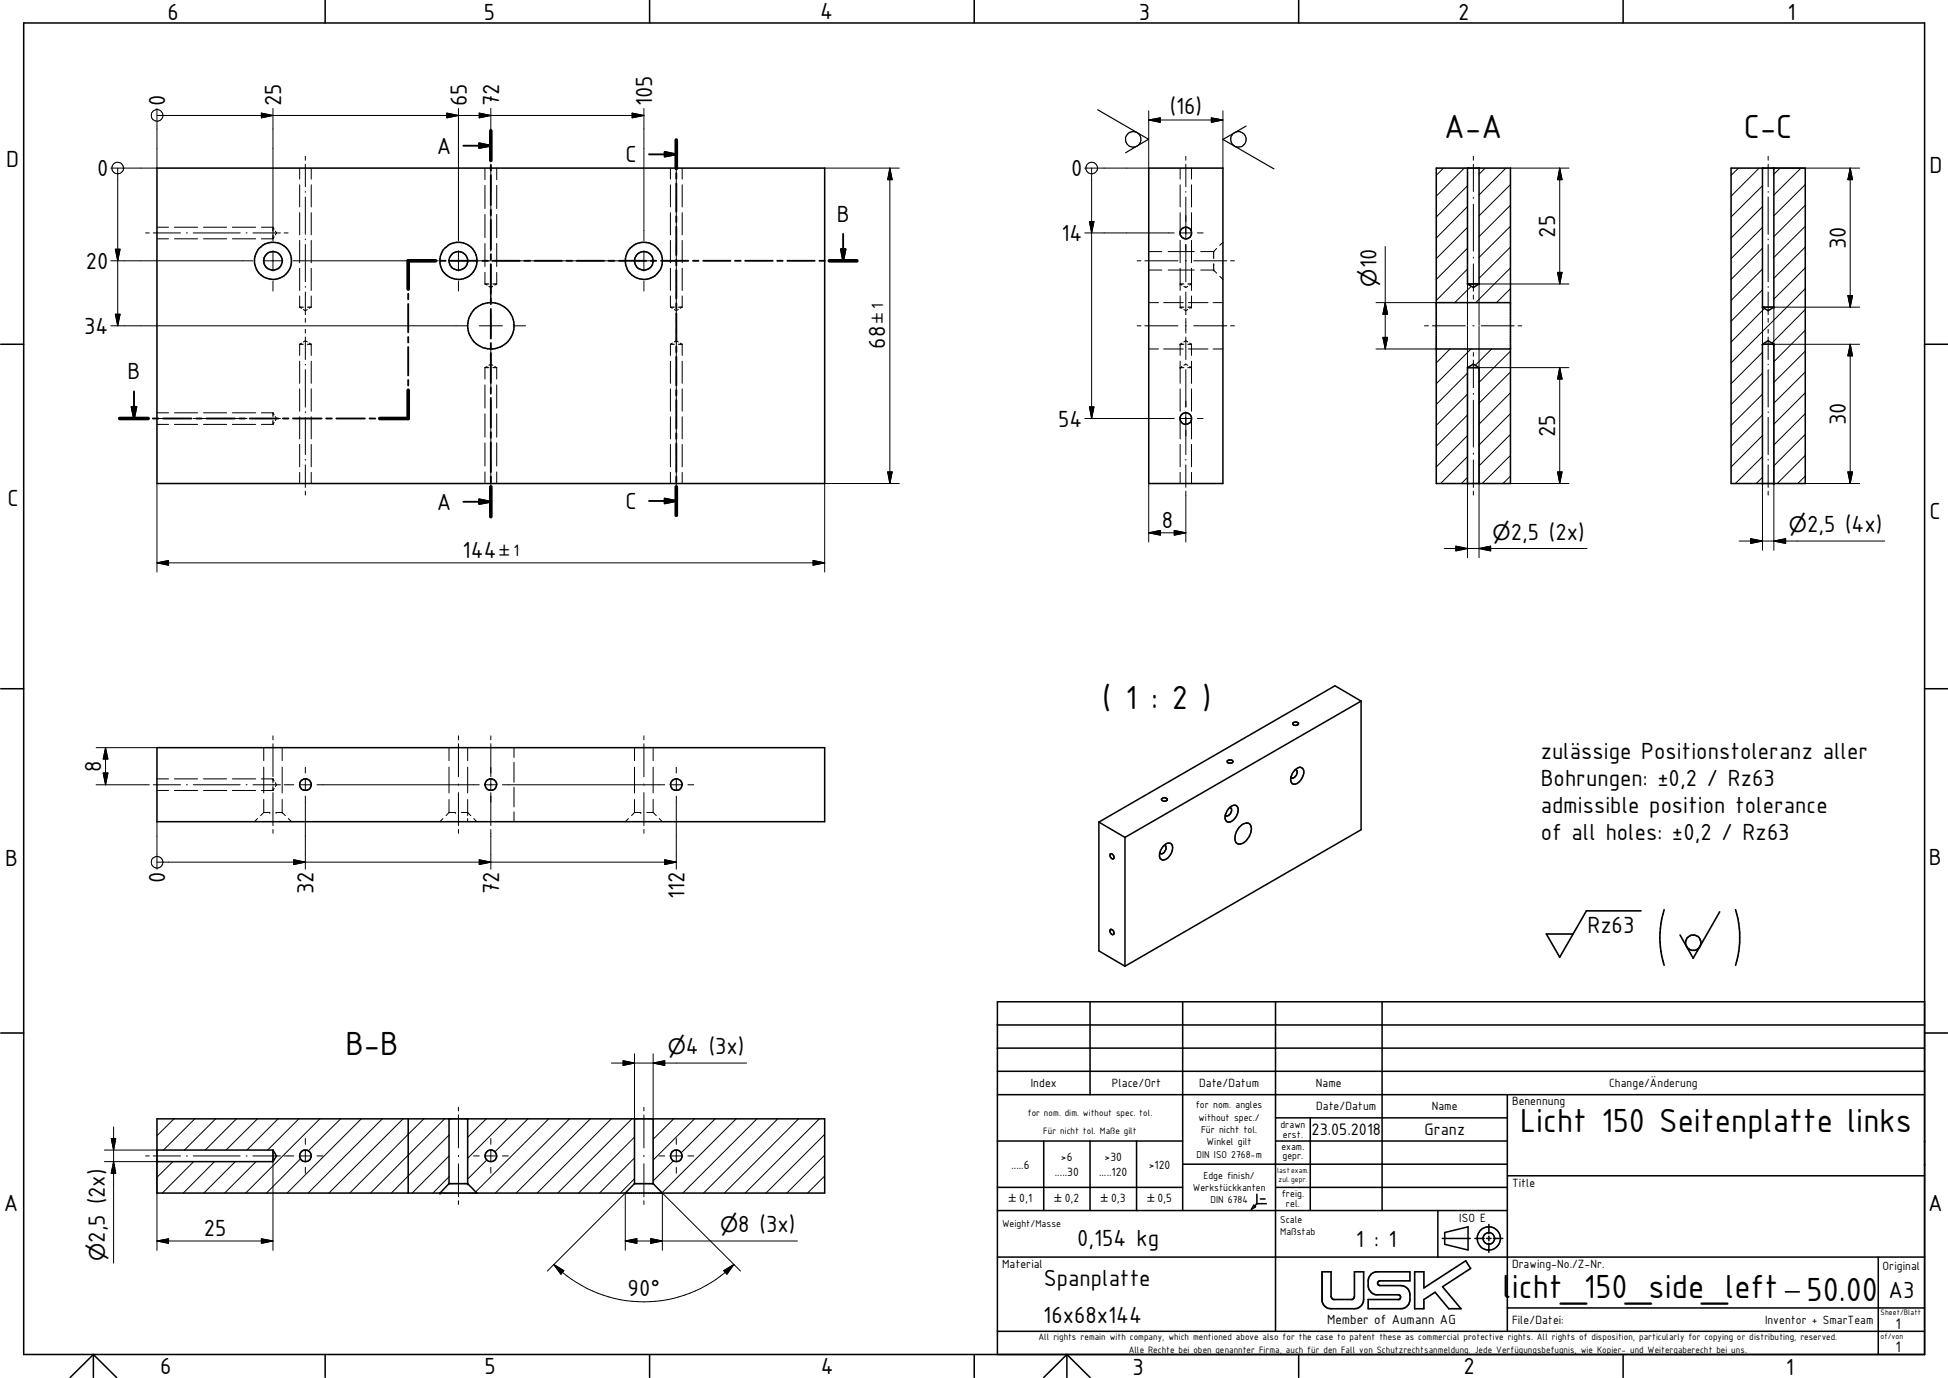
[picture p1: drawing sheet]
<svg xmlns="http://www.w3.org/2000/svg" width="420mm" height="297mm" viewBox="0 0 420 297" stroke-linecap="round" stroke-linejoin="round" font-family="sans-serif">
<g fill="none" stroke="#000" stroke-width=".22">
<path d="M25.4 36.2v34M33.9 23.4v12.8h-10M33.9 24.9h105M56.4 24.4l2.5 .5-2.5 .5zM58.9 23.4v28.5M64.6 36.2v2.4M64.6 39.8v4.8M65.9 33.7v.8M65.9 35.4v4.9M67.1 36.2v2.4M67.1 39.8v4.8M96.4 24.4l2.5 .5-2.5 .5z"/>
<path d="M98.9 23.4v28.5M103.4 24.4l2.5 .5-2.5 .5zM104.6 36.2v2.5M104.6 40v5M105.9 23.4v11.1M105.9 35.4v5.9M107.1 36.2v2.5M107.1 40v5M136.3 24.4l2.6 .5-2.6 .5zM138.9 23.4v28.5M144.6 36.2v2.4M144.6 39.8v4.8"/>
<path d="M145.9 33.7v.8M145.9 35.4v4.9M147.1 36.2v2.4M147.1 39.8v4.8M177.9 36.2h16.1M191.9 36.2l.5 2.5h-.9zM191.9 36.2v68M235.4 36.2v54M247.8 25.9l2.5-.5v1zM247.8 23.9v12.3h-13.8M247.8 25.9h16M254.5 36.2v2.4"/>
<path d="M254.5 39.8v4.8M255.8 33.7v.8M255.8 35.4v4.9M257 36.2v2.4M257 39.8v4.8M261.3 25.4l2.5 .5-2.5 .5zM263.8 23.9v12.3M311.4 36.2l-1.6 1.6M315.8 36.2l-6 6.1M317.8 33.7v.8M317.8 35.4v5.9M320.3 36.2l-1.3 1.3"/>
<path d="M324.8 36.2l-5.8 5.8M325.8 39.8l-6.8 6.7M325.8 36.2h12.6M336.4 36.2l.5 2.5h-1zM336.4 36.2v25M375 36.2l-1.6 1.6M379.4 36.2l-6 6.1M381.4 33.7v.8M381.4 35.4v4.9M382.6 36.2h18.5M384 36.2l-1.4 1.3M388.4 36.2l-5.8 5.8"/>
<path d="M389.4 39.8l-6.8 6.7M399.1 36.2l.5 2.5h-1zM399.1 36.2v30M23.9 56.2h30.7M24.9 53.7h1l-.5 2.5zM31.4 50.2h.8M33.1 50.2h5.8M33.9 49h2.5M33.9 51.5h2.5M37.6 49h5M37.6 51.5h5M40.2 50.2h.2"/>
<path d="M41.7 50.2h10.1M43.9 49h5M43.9 51.5h5M50.1 49h5M50.1 51.5h5M53.1 50.2h.2M54.6 50.2h5.9M56.4 49h2.5l.2 .4M56.7 56.2h4.3M58.9 54.1v4.3M59.1 51.1l-.2 .4h-2.5M59.4 49.8l.2 .4-.2 .4"/>
<path d="M61.3 50.2h.8M63.2 56.2h2.6M64.6 45.8v4.8M64.6 51.8v4.8M64.6 57.8v4.8M65.9 41.3v.1M65.9 42.5v8M65.9 51.5v.2M65.9 52.7v8M66 56.2h28.5M67.1 45.8v4.8M67.1 51.8v4.8"/>
<path d="M67.1 57.8v4.8M96.7 56.2h4.3M98.9 54.1v4.3M103.2 56.2h2.6M104.6 46.2v5M104.6 52.5v4.9M104.6 58.7v2.5M105.9 42.5v.3M105.9 44v10.1M105.9 55.4v.2M105.9 56.9v8.3M106 56.2h28.5"/>
<path d="M107.1 46.2v5M107.1 52.5v4.9M107.1 58.7v2.5M136.7 56.2h4.3M138.9 54.1v4.3M143.2 56.2h2.2M144.6 45.8v4.8M144.6 51.8v4.8M144.6 57.8v4.8M145.9 41.3v.1M145.9 42.5v8M145.9 51.5v.2"/>
<path d="M145.9 52.7v8M147.1 45.8v4.8M147.1 51.8v4.8M147.1 57.8v4.8M234 50.2h19.3M235 47.8h1l-.6 2.4zM245.3 56.2h.8M246.9 56.2h7.2M247.8 58.2h2.8M247.8 54.2h2.8M252 58.2h5.6M252 54.2h5.6"/>
<path d="M254.5 45.8v4.8M254.5 51.8v4.8M254.5 57.8v4.8M254.5 50.2h2.5M255.6 56.2h.3M255.8 41.3v.1M255.8 42.5v9.2M255.8 52.7v8M257 45.8v4.8M257 51.8v4.8M257 57.8v4.8M257.5 56.2h7.1"/>
<path d="M258.3 50.2h1.2M259 58.2h2.8M259 54.2h2.8M261.8 58.2h.1M261.8 56.9h.1M261.8 55.5h.1M261.8 54.2v1.3M261.8 56.9v1.3M261.8 58.2l.6 .7M262.4 53.6l-.6 .6M263.1 59.6l.7 .6M263.8 52.2l-.7 .7"/>
<path d="M265.4 56.2h.9M298.8 53.1v22.1M316.5 58l-6.7 6.8M316.5 53.5l-6.7 6.7M316.5 49l-6.7 6.8M316.5 44.5l-6.7 6.8M316.5 40l-6.7 6.8M317.8 42.5v.3M317.8 44v10.1M317.8 55.4v.2M317.8 56.9v5.9M325.8 57.7l-7.5 7.5"/>
<path d="M325.8 53.3l-6.8 6.7M325.8 48.8l-6.8 6.7M325.8 44.2l-6.8 6.8M335.9 58.7h1l-.5 2.5zM380.1 58l-6.7 6.8M380.1 53.5l-6.7 6.7M380.1 49l-6.7 6.8M380.1 44.5l-6.7 6.8M380.1 40l-6.7 6.8M381.4 41.3v.1M381.4 42.5v8M381.4 51.5v.2"/>
<path d="M381.4 52.7v8M389.4 57.7l-6.8 6.8M389.4 53.3l-6.8 6.7M389.4 48.8l-6.8 6.7M389.4 44.2l-6.8 6.8M23.9 70.2h77M24.9 67.7h1l-.5 2.5zM58.9 60.6v2.1M64.6 74.2h.8M64.6 63.8v2.4M64.6 74.2v2.4M64.6 77.9v4.7"/>
<path d="M64.6 66.2h.8M64.6 66.2l.5 .3M65.1 74l-.5 .2M65.4 73.7l.5-.3 .4 .3M65.4 66.7l.5 .3 .4-.3M65.9 61.8v.1M65.9 62.9v4.9M65.9 68.6v.9M65.9 71v.8M65.9 72.6v4.9M65.9 78.5v.2M65.9 79.7v8.1"/>
<path d="M66.3 74.2h.8M66.3 66.2h.8M66.7 74l.4 .2M67.1 63.8v2.4M67.1 74.2v2.4M67.1 77.9v4.7M67.1 66.2l-.4 .3M98.9 60.6v2.1M103.4 70.2h5M104.6 79.2h.8M104.6 79.2v2.5M104.6 61.2h.8"/>
<path d="M104.6 61.2l.5 .3M105.1 79l-.5 .2M105.4 78.7l.5-.2 .4 .2M105.4 61.7l.5 .3 .4-.3M105.9 67.7v5M105.9 75.2v8.4M106.3 79.2h.8M106.3 61.2h.8M106.7 79l.4 .2M107.1 79.2v2.5M107.1 61.2l-.4 .3M110.9 70.2h2.5"/>
<path d="M138.9 60.6v2.1M144.6 74.2h.8M144.6 63.8v2.4M144.6 74.2v2.4M144.6 77.9v4.7M144.6 66.2h.8M144.6 66.2l.4 .3M145 74l-.4 .2M145.4 73.7l.5-.3 .4 .3M145.4 66.7l.5 .3 .4-.3M145.9 61.8v.1M145.9 62.9v4.9"/>
<path d="M145.9 68.6v.9M145.9 71v.8M145.9 72.6v4.9M145.9 78.5v.2M145.9 79.7v8.1M146.3 74.2h.8M146.3 66.2h.8M146.7 74l.4 .2M147.1 63.8v2.4M147.1 74.2v2.4M147.1 77.9v4.7M147.1 66.2l-.4 .3"/>
<path d="M245.3 70.2h.8M246.9 70.2h7.2M247.8 75.2h2.1M247.8 65.2h2.1M251 75.2h4.2M251 65.2h4.2M254.5 79.2h.1M254.5 61.2h.1M254.5 74.2h.1M254.5 66.2h.1M254.5 79.2h.8M254.5 61.2h.8"/>
<path d="M254.5 74.2h.8M254.5 66.2h.8M254.5 61.2l.4 .3M254.5 63.8v2.4M254.5 74.2v2.4M254.5 77.9v4.7M254.5 66.2l.4 .3M254.9 79l-.4 .2M254.9 74l-.4 .2M255.3 61.7l.5 .3M255.3 73.7l.5-.3 .4 .3M255.3 66.7l.5 .3 .4-.3"/>
<path d="M255.6 70.2h.3M255.8 78.5l.4 .2M255.8 78.5l-.5 .2M255.8 61.8v.1M255.8 62.9v4.9M255.8 68.6v1.5M255.8 70.3v1.5M255.8 72.6v4.9M255.8 78.5v.2M255.8 79.7v8.1M256.2 79.2h.8M256.2 61.2h.8"/>
<path d="M256.2 74.2h.8M256.2 66.2h.8M256.2 61.7l-.4 .3M256.3 75.2h4.3M256.3 65.2h4.3M256.6 79l.4 .2M256.6 74l.4 .2M257 79.2h.1M257 61.2h.1M257 74.2h.1M257 66.2h.1M257 61.2l-.4 .3"/>
<path d="M257 63.8v2.4M257 74.2v2.4M257 77.9v4.7M257 66.2l-.4 .3M257.5 70.2h7.1M261.7 75.2h2.1M261.7 65.2h2.1M265.4 70.2h.9M296.8 75.2h13M296.8 65.2h13M298.3 72.7h1l-.5 2.5zM298.8 65.2l.5 2.5h-1z"/>
<path d="M307.2 70.2h.9M308.9 70.2h7.1M312.7 75.2l-2.9 3M316.5 61.2v8.9M316.5 70.3v49.9M317.3 75.2l-7.5 7.5M317.3 61.7l-3.5 3.5M317.7 70.2h.2M317.8 63.6v.9M317.8 76v.8M317.8 77.6v6M319 79.2h19.4"/>
<path d="M319 70.3v49.9M319.5 70.2h7.1M321.7 75.2l-3.5 3.5M325.8 62.2l-3 3M325.8 75.7l-6.8 6.7M327.4 70.2h.8M336.4 79.2l.5 2.5h-1zM336.4 79.2v25M338.4 61.2h-19.4v8.9M380.1 75.9l-6.7 6.8M380.1 62.5l-6.7 6.8M380.1 66.2v52.4"/>
<path d="M380.6 66.5l-7.2 7.2M381.4 61.8v.1M381.4 62.9v4.9M381.4 68.6v.9M381.4 71v.8M381.4 72.6v4.9M381.4 78.5v.2M381.4 79.7v8.1M382.6 74.2h18.5M389.4 75.7l-6.8 6.7M389.4 71.2l-6.8 6.8M389.4 66.7l-7.2 7.3"/>
<path d="M389.4 62.2l-16 16M398.6 63.7h1l-.5 2.5zM399.1 74.2l.5 2.5h-1zM399.1 74.2v30M401.1 66.2h-18.5v52.4M31.4 90.2h.8M33.1 90.2h5.8M33.9 89h2.5M33.9 91.5h2.5M37.6 89h5M37.6 91.5h5M40.2 90.2h.2"/>
<path d="M41.7 90.2h10.1M43.9 89h5M43.9 91.5h5M50.1 89h5M50.1 91.5h5M53.1 90.2h.2M54.6 90.2h5.9M56.4 89h2.5M56.4 91.5h2.5M58.9 89v.8M58.9 90.6v.9M58.9 89l.2 .4"/>
<path d="M59.1 91.1l-.2 .4M59.4 89.8l.2 .4-.2 .4M61.3 90.2h.8M64.6 83.8v4.8M64.6 89.8v4.8M64.6 95.8v4.8M65.9 88.8v.1M65.9 90v8M65.9 99v.2M67.1 83.8v4.8M67.1 89.8v4.8M67.1 95.8v4.8"/>
<path d="M104.6 83v5M104.6 89.2v5M104.6 95.5v5M105.9 84.8v.2M105.9 86.3v10.1M105.9 97.7v.2M105.9 99.1v6M107.1 83v5M107.1 89.2v5M107.1 95.5v5M144.6 83.8v4.8M144.6 89.8v4.8"/>
<path d="M144.6 95.8v4.8M145.9 88.8v.1M145.9 90v8M145.9 99v.2M147.1 83.8v4.8M147.1 89.8v4.8M147.1 95.8v4.8M234 90.2h19.3M235 87.7h1l-.6 2.5zM254.5 83.8v4.8M254.5 89.8v4.8M254.5 95.8v4.8"/>
<path d="M254.5 90.2h2.5M255.8 88.8v9.2M255.8 99v.2M257 83.8v4.8M257 89.8v4.8M257 95.8v4.8M258.3 90.2h1.2M316.5 98.4l-5.8 5.8M316.5 93.9l-6.7 6.8M316.5 89.5l-6.7 6.7M316.5 85l-6.7 6.7M316.5 80.4l-6.7 6.8"/>
<path d="M317.8 84.8v.2M317.8 86.3v10.1M317.8 97.7v.2M317.8 99.1v6M325.8 98.2l-6.1 6M325.8 93.6l-6.8 6.8M325.8 89.2l-6.8 6.7M325.8 84.7l-6.8 6.7M325.8 80.2l-6.8 6.7M380.1 98.4l-5.8 5.8M380.1 93.9l-6.7 6.8M380.1 89.5l-6.7 6.7"/>
<path d="M380.1 85l-6.7 6.7M380.1 80.4l-6.7 6.8M381.4 88.8v.1M381.4 90v8M381.4 99v.2M389.4 98.2l-6.1 6M389.4 93.6l-6.8 6.8M389.4 89.2l-6.8 6.7M389.4 84.7l-6.8 6.7M389.4 80.2l-6.8 6.7M33.9 104.2v19.1M64.6 101.8v2.4"/>
<path d="M65.9 100.2v4.9M65.9 105.9v.8M67.1 101.8v2.4M104.6 101.7v2.5M105.9 105.9v.8M107.1 101.7v2.5M144.6 101.8v2.4M145.9 100.2v4.9M145.9 105.9v.8M147.1 101.8v2.4M191.5 101.7h.9l-.5 2.5zM194 104.2h-16.1v19.1"/>
<path d="M247.8 114.9l2.5-.6v1.1zM247.8 114.9h8M247.8 104.2v12.6M253.3 114.3l2.5 .6-2.5 .5zM254.5 101.8v2.4M255.8 100.2v4.9M255.8 105.9v10.9M257 101.8v2.4M311.5 118.2h30.8M314 117.7l2.5 .5-2.5 .5zM316.5 102.9l-1.3 1.3M317.8 105.9v.8"/>
<path d="M319 118.2l2.5-.5v1zM325.8 102.6l-1.6 1.6M325.8 104.2h12.6M335.9 101.7h1l-.5 2.5zM375.1 116.6h31.4M377.6 116.1l2.5 .5-2.5 .5zM380.1 102.9l-1.3 1.3M381.4 100.2v4.9M381.4 105.9v.8M382.6 116.6l2.5-.5v1zM382.6 104.2h18.5M389.4 102.6l-1.6 1.6"/>
<path d="M398.6 101.7h1l-.5 2.5zM33.9 121.3l2.5-.5v1zM33.9 121.3h144M175.4 120.8l2.5 .5-2.5 .5zM58.9 158.6v.9M98.9 158.6v.9M105.9 158.6v.9M138.9 158.6v.9M20.7 169.2h11.5M20.7 161.2h13.2M22.3 166.6h1l-.5 2.6zM22.8 161.2l.5 2.4h-1z"/>
<path d="M22.8 161.2v8M33.1 169.2h5.8M33.9 167.9h2.5M33.9 170.4h2.5M33.9 177.1v10.3M37.6 167.9h5M37.6 170.4h5M40.2 169.2h.2M41.7 169.2h10.1M43.9 167.9h5M43.9 170.4h5M50.1 167.9h5"/>
<path d="M50.1 170.4h5M53.1 169.2h.2M54.6 169.2h5.9M55.5 176.4l-.6 .7M56.4 167.9h2.5M56.4 170.4h2.5M56.9 175.1h1.3M56.9 175.1l-.7 .7M56.9 161.2v2.8M56.9 165.4v5.5M56.9 172.3v2.8M58.2 175.1h.1"/>
<path d="M58.9 167.9h.1M58.9 160.3v7.1M58.9 167.9v.8M58.9 169v.3M58.9 169.5v.9M58.9 170.9v7.1M58.9 178.8v.8M58.9 167.9l.2 .4M59.1 170l-.2 .4M59.4 168.7l.2 .5-.2 .3M59.6 175.1h.1M59.6 175.1h1.3"/>
<path d="M60.9 175.1h.1M60.9 175.1l.6 .7M60.9 161.2v2.8M60.9 165.4v5.5M60.9 172.3v2.8M61.3 169.2h2.1M62.2 176.4l.7 .7M64.6 169.2h2.5M65.9 165.4v1.2M65.9 167.9v2.5M65.9 171.6v15.8M68.4 169.2h30.4"/>
<path d="M95.5 176.4l-.6 .7M96.8 175.1h1.4M96.8 175.1l-.6 .7M96.8 161.2v2.8M96.8 165.4v5.5M96.8 172.3v2.8M98.2 175.1h.1M98.9 160.3v7.1M98.9 169v.3M98.9 170.9v7.1M98.9 178.8v.8M99 169.2h4.4"/>
<path d="M99.5 175.1h1.4M100.9 175.1h.1M100.9 175.1l.6 .7M100.9 161.2v2.8M100.9 165.4v5.5M100.9 172.3v3.5M100.9 176.4v.7M102.2 176.4l.7 .7M104.6 169.2h2.5M105.9 160.3v7.1M105.9 167.9v2.5M105.9 170.9v7.1"/>
<path d="M105.9 178.8v8.6M108.4 169.2h30.4M110.9 161.2v2.1M110.9 164.3v4.3M110.9 169.7v4.2M110.9 175v2.1M135.5 176.4l-.6 .7M136.9 175.1h1.3M136.9 175.1l-.7 .7M136.9 161.2v2.8M136.9 165.4v5.5M136.9 172.3v2.8"/>
<path d="M138.2 175.1h.1M138.9 160.3v7.1M138.9 169v.3M138.9 170.9v7.1M138.9 178.8v.8M139 169.2h4.4M139.5 175.1h1.4M140.9 175.1l.7 .7M140.9 161.2v2.8M140.9 165.4v5.5M140.9 172.3v2.8M142.2 176.4l.7 .7"/>
<path d="M144.6 169.2h2.5M145.9 165.4v1.2M145.9 167.9v2.5M145.9 171.6v15.8M148.4 169.2h1.2M33.9 185.8h112M63.4 185.3l2.5 .5-2.5 .6zM103.4 185.3l2.5 .5-2.5 .6zM143.4 185.3l2.5 .5-2.5 .6zM98.9 238.7v.8M131.9 229.2h29.1M134.4 228.6l2.5 .6-2.5 .5z"/>
<path d="M136.9 227.2v14M138.9 238.7v.8M140.9 229.2l2.5-.6v1.1zM140.9 227.2v14M22.5 250.4h11.4v19.1M22.5 247.9h11.4M24 245.4h1l-.5 2.5zM24.5 250.4l.5 2.5h-1zM24.5 242.9v29.4M31.4 249.2h.8M33.1 249.2h5.8M37.3 250.4l-3.4 3.4"/>
<path d="M37.5 241.2l-3.6 3.6M40.2 249.2h.2M41.7 249.2h10.1M41.8 250.4l-6.8 6.8M42 241.2l-6.7 6.7M46.3 250.4l-6.8 6.8M46.5 241.2l-6.7 6.7M50.7 250.4l-6.7 6.8M51 241.2l-6.7 6.7M53.1 249.2h.2M54.6 249.2h5.9M55.2 250.4l-6.7 6.8"/>
<path d="M55.5 241.2l-6.7 6.7M58.9 250.4v19.1M60 241.2l-6.8 6.7M61.3 249.2h2.1M64.5 241.2l-6.8 6.7M64.6 249.2h2.5M64.8 249.8l-7.3 7.4M65.9 245.4v1.3M65.9 247.9v2.5M65.9 251.6v1.3M68.4 249.2h1.2M69 241.2l-16 16"/>
<path d="M73.5 241.2l-7 6.9M77.9 241.2l-16 16M82.5 241.2l-16 16M86.9 241.2l-16 16M91.4 241.2l-16 16M95.9 241.2l-16 16M96.8 244.7l-12.4 12.5M96.8 253.7l-3.4 3.5M96.8 249.2l-7.9 8M98.9 240.3v7.1M98.9 249v.3M98.9 250.9v7.1"/>
<path d="M98.9 258.8v.8M102.1 249.2h1.3M104.6 249.2h2.5M104.9 241.2l-4 4M105 250.1l-4.1 4.1M105.9 245.4v1.3M105.9 247.9v2.5M105.9 251.6v1.3M108.4 249.2h1.2M109.4 241.2l-8.5 8.5M113.9 241.2l-7.1 7.1M118.4 241.2l-15.8 15.7"/>
<path d="M122.8 241.2l-16 16M127.3 241.2l-16 16M131.9 241.2l-16 16M136.3 241.2l-16 16M136.9 254.1l-3.1 3.1M136.9 249.6l-7.6 7.6M136.9 245.1l-12.1 12.1M138.9 240.3v7.1M138.9 249v.3M138.9 250.9v7.1M138.9 258.8v.8M142.1 249.2h1.3"/>
<path d="M144.6 249.2h2.5M145.2 250.2l-4.3 4.4M145.3 241.2l-4.4 4.4M145.9 245.4v1.3M145.9 247.9v2.5M145.9 251.6v1.3M148.4 249.2h1.2M149.8 241.2l-8.9 8.9M154.3 241.2l-7.4 7.3M158.8 241.2l-16 15.9M163.3 241.2l-16 16M167.8 241.2l-16 16"/>
<path d="M172.2 241.2l-16 16M176.7 241.2l-16 16M177.9 253.5l-3.7 3.7M177.9 249l-8.2 8.2M177.9 244.5l-12.7 12.7M33.9 267.5l2.5-.5v1zM33.9 267.5h25M56.4 267l2.5 .5-2.5 .5zM119.5 272.6l2.1 1.3-.6 .8zM119.5 272.6a27.4 27.4 0 0 0 38.8 0M134.9 267.5l2.5-.5v1zM134.9 267.5h37.1"/>
<path d="M134.9 269.5v-12.3l-16.8 16.8M140.4 267l2.5 .5-2.5 .5zM142.9 269.5v-12.3l16.8 16.8M156.1 273.9l2.2-1.3-1.5 2.1z"/>
<circle cx="25.4" cy="36.2" r="1.27"/>
<circle cx="33.9" cy="24.9" r="1.25"/>
<circle cx="235.5" cy="36.2" r="1.24"/>
<circle cx="33.9" cy="185.9" r="1.26"/>
</g>
<g fill="none" stroke="#000" stroke-width=".33">
<path d="M70.1 0v5M140.1 0v5M210.1 0v5M280.1 0v5M350.1 0v5M5.1 5h410v287h-410zM33.9 36.2h144v68h-144zM247.8 36.2h16v68h-16zM309.8 36.2h16v68h-16zM316.5 36.2v25M319 36.2v25M373.4 36.2h16v68h-16z"/>
<path d="M380.1 36.2v30M382.6 36.2v30M.2 74.2h4.9M309.8 75.2h16M309.8 65.2h16M316.5 61.2l1.3 .8 1.2-.8M316.5 79.2v25M316.5 79.2l1.3-.7 1.2 .7M316.5 79.2h2.5M316.5 61.2h2.5M319 79.2v25M380.1 66.2l1.3 .8 1.2-.8"/>
<path d="M380.1 74.2v30M380.1 74.2l1.3-.8 1.2 .8M380.1 74.2h2.5M380.1 66.2h2.5M382.6 74.2v30M415.1 74.2h5M.2 148.5h4.9M278.9 155.8a.65 .65 0 0 1 .6-.2 .65 .65 0 0 1 .5 .5 .71 .71 0 0 1-1.2-.1zM293.6 151.1v27.8l-51 29.4M293.6 151.1l-5.7-3.3-50.9 29.4M293.6 151.1l-51 29.4M415.1 148.5h5"/>
<path d="M33.9 161.2h144v15.9h-144zM237 177.2v27.8l5.6 3.3M237 177.2l5.6 3.3M250.5 172.3a.66 .66 0 0 1 .7-.4 .66 .66 0 0 1 .5 .6 .72 .72 0 0 1-1.2-.2zM264.7 164a.96 .96 0 0 1 1.1 0l.1 .2a.66 .66 0 0 1-.6 .3 .66 .66 0 0 1-.6-.4zM265.2 174.1l.2-.2a1.06 1.06 0 0 1 1.3-.2 2.38 2.38 0 0 1-.8 3.2 .93 .93 0 0 1-1 .3 .93 .93 0 0 1-.7-.7l.1-.9zM265.2 174.1l.3 .1a1.12 1.12 0 0 1-.1 1.1 1.12 1.12 0 0 1-1 .5l-.1-.1M267.3 178.4a1.6 1.6 0 0 1 2.4-.6 3.2 3.2 0 0 1-2.4 4.1 1.27 1.27 0 0 1-.9-1.9l.2-.7zM279.3 166a1.07 1.07 0 0 1 1.7-.3 2.59 2.59 0 0 1-1.9 3.3h-.2a1.6 1.6 0 0 1-.2-2.2zM279.3 165.9a.78 .78 0 0 1 .5 .7 .78 .78 0 0 1-.4 .7l-.6 .4-.3-.2M239.5 184.1a.65 .65 0 0 1 .7 .3 .65 .65 0 0 1-.1 .8l-.5-.4zM242.6 180.5v27.8"/>
<path d="M250.8 182.5l.2-.2a1.05 1.05 0 0 1 1.8-.1 2.63 2.63 0 0 1-2 3.2 1.09 1.09 0 0 1-.6-1.6zM251.1 182.2h.1a1.1 1.1 0 0 1 .1 1.2 1.1 1.1 0 0 1-1.1 .6l-.1-.1M235.1 215.9v20.1M239.5 200.4a.63 .63 0 0 1 .7 .3 .63 .63 0 0 1-.1 .8l-.5-.3zM255.1 215.9v45M275.1 215.9v71.1M298.1 215.9v45M415.1 215.9h-200v76.1M.2 222.7h4.9M215.1 220.9h200M215.1 225.9h200M215.1 230.9h200"/>
<path d="M215.1 236h200M325.1 236v51M415.1 222.7h5M33.9 241.2h144v16h-144zM33.9 247.9h25M33.9 250.4h25M58.9 247.9l.7 1.3-.7 1.2M58.9 247.9v2.5M88 241.2v16M96.8 255.1l-1.9 2.1M96.8 241.2v13.9M96.8 255.1h4.1"/>
<path d="M100.9 241.2v13.9M100.9 255.1l2 2.1M136.9 255.1l-2 2.1M136.9 241.2v13.9M136.9 255.1h4M140.9 241.2v13.9M140.9 255.1l2 2.1M215.1 246h40M215.1 255.9h40M225.1 246v14.9M235.1 246v14.9M245.1 246v14.9"/>
<path d="M255.1 251h70M270.4 259.8l.4 .3-.9 .6zM271.1 259.5h2M271.1 257.4v2.1M271.1 259.5l-.5 .5M271.9 258.4h1M275.1 246h50M275.1 241h50M275.1 255.9h50M282.6 241v19.9M325.1 253.4h90M215.1 271h200"/>
<path d="M215.1 260.9h110M310.1 260.9v10.1M311.1 267h6M311.6 265.7l5-1.2v5l-5-1.3zM318.1 267h2M320.6 267h1M321.1 263.9v2M321.1 266.4v1.1M321.1 268v2M322.1 267h2M405.1 271v21M20.1 292l5 4.9"/>
<path d="M20.1 292l-5 4.9M20.1 292v4.9M70.1 292v4.9M140.1 292v4.9M210.1 292v4.9M215.1 287h200M230.1 292l5 4.9M230.1 292l-5 4.9M230.1 292v4.9M280.1 292v4.9M325.1 281.9h90M350.1 292v4.9"/>
<circle cx="58.9" cy="56.2" r="2"/>
<circle cx="58.9" cy="56.2" r="4"/>
<circle cx="98.9" cy="56.2" r="4"/>
<circle cx="98.9" cy="56.2" r="2.03"/>
<circle cx="138.9" cy="56.2" r="2.01"/>
<circle cx="138.9" cy="56.2" r="4"/>
<circle cx="255.8" cy="50.2" r="1.25"/>
<circle cx="105.9" cy="70.2" r="5"/>
<circle cx="255.7" cy="90.2" r="1.24"/>
<circle cx="65.9" cy="169.1" r="1.26"/>
<circle cx="105.8" cy="169.1" r="1.25"/>
<circle cx="145.8" cy="169.1" r="1.26"/>
<circle cx="65.9" cy="249.1" r="1.24"/>
<circle cx="105.9" cy="249.2" r="1.26"/>
<circle cx="145.9" cy="249.1" r="1.25"/>
<circle cx="321.1" cy="267" r="2.5"/>
<circle cx="321.1" cy="266.9" r="1.25"/>
</g>
<g fill="#000">
<circle cx="380.1" cy="36.2" r=".16"/>
<circle cx="382.6" cy="36.2" r=".16"/>
<circle cx="380.1" cy="74.2" r=".16"/>
<circle cx="380.1" cy="66.2" r=".16"/>
<circle cx="382.6" cy="74.2" r=".16"/>
<circle cx="382.6" cy="66.2" r=".16"/>
<circle cx="380.1" cy="104.2" r=".16"/>
<circle cx="382.6" cy="104.2" r=".16"/>
<circle cx="94.9" cy="257.2" r=".16"/>
<circle cx="100.9" cy="255.1" r=".16"/>
<circle cx="100.9" cy="241.2" r=".16"/>
<circle cx="325.1" cy="255.9" r=".16"/>
<circle cx="415.1" cy="251" r=".18"/>
<circle cx="415.1" cy="246" r=".18"/>
</g>
<g fill="none" stroke="#000" stroke-width=".41">
<path d="M99.9 31.4h6M103.4 30.9l2.5 .5-2.5 .5zM105.9 28.2v6.4M105.9 35.6v1.2M105.9 37.8v6.4M140 33.3h5.9M143.4 32.8l2.5 .5-2.5 .4zM145.9 30.2v6.1M145.9 37.3v1.2M145.9 39.5v6.1M93.9 56.2h-5.9v6.1M94.9 56.2h1.2"/>
<path d="M97.1 56.2h5.9M104 56.2h1.2M105.9 45.2v1.2M105.9 47.4v6.4M105.9 54.8v1.2M105.9 57v6.4M106.2 56.2h5.9M113.1 56.2h1.2M115.3 56.2h5.9M122.2 56.2h1.2M124.4 56.2h5.9M131.3 56.2h1.2"/>
<path d="M133.5 56.2h5.9M140.4 56.2h1.2M142.6 56.2h5.9M145.9 46.7v1.2M145.9 48.9v6.1M145.9 56v1.2M145.9 58.2v6.1M149.5 56.2h1.2M151.7 56.2h5.9M158.5 56.2h1.3M160.7 56.2h6M167.6 56.2h1.2"/>
<path d="M169.8 56.2h5.9M176.7 56.2h1.2M178.9 56.2h5.9M181.4 53.7h1l-.5 2.5zM181.9 50.4v5.8M88 63.3v1.2M88 65.5v6.1M88 72.6v1.2M88 74.8v6.1M105.9 64.4v1.2M105.9 66.6v6.4M105.9 74v1.2"/>
<path d="M105.9 76.2v6.3M145.9 65.4v1.1M145.9 67.6v6.1M145.9 74.7v1.2M145.9 76.9v6.2M25.8 90.2h6.2M28.4 87.7h1l-.5 2.5zM28.9 84.4v5.8M33 90.2h1.2M35.2 90.2h6.1M42.3 90.2h1.2M44.5 90.2h6.2"/>
<path d="M51.6 90.2h1.3M53.9 90.2h6.1M61 90.2h1.2M63.2 90.2h6.2M70.3 90.2h1.3M72.5 90.2h6.2M79.7 90.2h1.2M88 84.1v6.1h-6.1M88 81.9v1.2M105.9 83.6v1.2M105.9 85.8v6.4M105.9 93.2v1.2"/>
<path d="M105.9 95.4v6.4M145.9 84.1v1.2M145.9 86.2v6.2M145.9 93.4v1.2M145.9 95.6v6.1M99.9 108.2h6M103.4 107.7l2.5 .5-2.5 .4zM105.9 102.7v1.3M105.9 104.9v6.5M140 108h5.9M143.4 107.5l2.5 .5-2.5 .5zM145.9 102.7v1.2"/>
<path d="M145.9 104.9v6.2M285.1 274.2v5.9"/>
</g>
<g fill="none" stroke="#000" stroke-width=".35">
<path d="M353.9 196.3h-11.7l-5.8 10-2.9-5h5.8M358.9 196.1a19.7 19.7 0 0 0 0 12M370.9 196.6l-5.7 9.9-2.8-5M374.3 196.1a20 20 0 0 1 0 12M285.1 274.2h2v5.3l.5 .6 4.2-.1 .3-.5v-5.3h2v5.9a2 2 0 0 1-2 2h-5a1.94 1.94 0 0 1-2-2M295.8 274.6l.9-.4h7.4v1.9h-6.5a.51 .51 0 0 0-.5 .5 .51 .51 0 0 0 .5 .5h4.5a2 2 0 0 1 2 2v1a2 2 0 0 1-2 2h-7v-2h6.7a.53 .53 0 0 0 .3-.6 .53 .53 0 0 0-.5-.4h-4.9a2.47 2.47 0 0 1-1.6-3.3l.1-.4zM305.1 274.2h2v3.4l9-5.8 1.1 1.6-6.1 4 4 4.7h-2.6l-3-3.5-2.4 1.5v2h-2zM385.1 278.5h3"/>
<circle cx="365.2" cy="203.2" r="1.67"/>
</g>
<path d="M105.9 28.2v6.4M145.9 30.2v6.1M93.9 56.2h-5.9v6.1M178.9 56.2h5.9M25.8 90.2h6.2M88 84.1v6.1h-6.1M105.9 104.9v6.5M145.9 104.9v6.2" fill="none" stroke="#000" stroke-width=".78"/>
<g fill="#000">
<path d="M56.4 24.4l2.5 .5-2.5 .5zM96.4 24.4l2.5 .5-2.5 .5zM103.4 30.9l2.5 .5-2.5 .5zM103.4 24.4l2.5 .5-2.5 .5zM136.3 24.4l2.6 .5-2.6 .5zM143.4 32.8l2.5 .5-2.5 .4zM191.9 36.2l.5 2.5h-.9zM247.8 25.9l2.5-.5v1zM261.3 25.4l2.5 .5-2.5 .5zM336.4 36.2l.5 2.5h-1zM399.1 36.2l.5 2.5h-1zM24.9 53.7h1l-.5 2.5z"/>
<path d="M181.4 53.7h1l-.5 2.5zM235 47.8h1l-.6 2.4zM335.9 58.7h1l-.5 2.5zM24.9 67.7h1l-.5 2.5zM298.3 72.7h1l-.5 2.5zM298.8 65.2l.5 2.5h-1zM398.6 63.7h1l-.5 2.5zM399.1 74.2l.5 2.5h-1zM28.4 87.7h1l-.5 2.5zM235 87.7h1l-.6 2.5zM336.4 79.2l.5 2.5h-1zM103.4 107.7l2.5 .5-2.5 .4z"/>
<path d="M143.4 107.5l2.5 .5-2.5 .5zM191.5 101.7h.9l-.5 2.5zM247.8 114.9l2.5-.6v1.1zM253.3 114.3l2.5 .6-2.5 .5zM314 117.7l2.5 .5-2.5 .5zM319 118.2l2.5-.5v1zM335.9 101.7h1l-.5 2.5zM377.6 116.1l2.5 .5-2.5 .5zM382.6 116.6l2.5-.5v1zM398.6 101.7h1l-.5 2.5zM33.9 121.3l2.5-.5v1zM175.4 120.8l2.5 .5-2.5 .5z"/>
<path d="M22.3 166.6h1l-.5 2.6zM22.8 161.2l.5 2.4h-1zM63.4 185.3l2.5 .5-2.5 .6zM103.4 185.3l2.5 .5-2.5 .6zM143.4 185.3l2.5 .5-2.5 .6zM134.4 228.6l2.5 .6-2.5 .5zM140.9 229.2l2.5-.6v1.1zM24 245.4h1l-.5 2.5zM24.5 250.4l.5 2.5h-1zM33.9 267.5l2.5-.5v1zM56.4 267l2.5 .5-2.5 .5zM119.5 272.6l2.1 1.3-.6 .8z"/>
<path d="M134.9 267.5l2.5-.5v1zM140.4 267l2.5 .5-2.5 .5zM156.1 273.9l2.2-1.3-1.5 2.1z"/>
</g>
<g fill="none" stroke="#000" stroke-width=".25">
<path d="M236.8 23.7l10.9 6.3-4.9 2.9M268.8 27.2l-5 2.9 11 6.3"/>
<circle cx="244.4" cy="30" r="1.66"/>
<circle cx="267.1" cy="30" r="1.67"/>
</g>
<g font-size="7.8">
<text x="311.5" y="29.8">A-A</text>
<text x="376.1" y="29.8">C-C</text>
<text x="237.7" y="152.9">( 1 : 2 )</text>
<text x="74.5" y="227.4">B-B</text>
<text x="327.9" y="244">Licht 150 Seitenplatte links</text>
<text x="324.1" y="279.7">licht_150_side_left</text>
<text x="389.6" y="280.5">50.00</text>
</g>
<g font-size="5.4">
<text x="36.1" y="4.3">6</text>
<text x="104.4" y="4.2">5</text>
<text x="176.9" y="4.1">4</text>
<text x="245.6" y="4.4">3</text>
<text x="314.5" y="4.3">2</text>
<text x="385.6" y="4.3">1</text>
<text x="35.6" y="22.9" transform="rotate(-90 35.6 22.9)">0</text>
<text x="60.7" y="22.9" transform="rotate(-90 60.7 22.9)">25</text>
<text x="100.7" y="22.9" transform="rotate(-90 100.7 22.9)">65</text>
<text x="107.6" y="22.9" transform="rotate(-90 107.6 22.9)">72</text>
<text x="140.7" y="22.9" transform="rotate(-90 140.7 22.9)">105</text>
<text x="252.3" y="24.6">(16)</text>
<text x="94.2" y="33.2">A</text>
<text x="134.9" y="35">C</text>
<text x="1.3" y="36">D</text>
<text x="20.9" y="38">0</text>
<text x="231" y="38">0</text>
<text x="416.2" y="37.3">D</text>
<text x="180.5" y="47.8">B</text>
<text x="228.9" y="52">14</text>
<text x="335.4" y="51.2" transform="rotate(-90 335.4 51.2)">25</text>
<text x="398.1" y="53.7" transform="rotate(-90 398.1 53.7)">30</text>
<text x="18.5" y="58">20</text>
<text x="296.9" y="57.9" transform="rotate(-90 296.9 57.9)">10</text>
<text x="18.1" y="72">34</text>
<text x="191" y="75.1" transform="rotate(-90 191 75.1)">68</text>
<text x="27.5" y="81.7">B</text>
<text x="228.2" y="92">54</text>
<text x="335.4" y="94.2" transform="rotate(-90 335.4 94.2)">25</text>
<text x="398.1" y="91.7" transform="rotate(-90 398.1 91.7)">30</text>
<text x="1.6" y="109">C</text>
<text x="94.2" y="109.9">A</text>
<text x="134.9" y="109.8">C</text>
<text x="250.6" y="113.9">8</text>
<text x="416.2" y="111.8">C</text>
<text x="325.9" y="116.4">2,5 (2x)</text>
<text x="389.8" y="114.8">2,5 (4x)</text>
<text x="99.8" y="120.4">144</text>
<text x="21.8" y="166.4" transform="rotate(-90 21.8 166.4)">8</text>
<text x="332.3" y="163.6">zulässige Positionstoleranz aller</text>
<text x="332.3" y="169.4">Bohrungen: ±0,2 / Rz63</text>
<text x="332.3" y="175.2">admissible position tolerance</text>
<text x="332.3" y="181">of all holes: ±0,2 / Rz63</text>
<text x="1.1" y="186.7">B</text>
<text x="35.6" y="190.3" transform="rotate(-90 35.6 190.3)">0</text>
<text x="416" y="186.6">B</text>
<text x="67.6" y="192.8" transform="rotate(-90 67.6 192.8)">32</text>
<text x="107.6" y="192.8" transform="rotate(-90 107.6 192.8)">72</text>
<text x="147.6" y="193.8" transform="rotate(-90 147.6 193.8)">112</text>
<text x="342.4" y="201.1">Rz63</text>
<text x="147.9" y="227.3">4 (3x)</text>
<text x=".8" y="261.1">A</text>
<text x="415.9" y="261">A</text>
<text x="22.6" y="267.9" transform="rotate(-90 22.6 267.9)">2,5 (2x)</text>
<text x="43.9" y="266.5">25</text>
<text x="159.2" y="265.6">8 (3x)</text>
<text x="232.4" y="268.6">0,154 kg</text>
<text x="292.5" y="268.7">1 : 1</text>
<text x="135.4" y="279.3">90°</text>
<text x="225.1" y="277.2">Spanplatte</text>
<text x="407.3" y="279.7">A3</text>
<text x="225" y="285.1">16x68x144</text>
<text x="34.6" y="296.2">6</text>
<text x="104.5" y="296.2">5</text>
<text x="177" y="296.2">4</text>
<text x="244.3" y="296.3">3</text>
<text x="315.7" y="296.2">2</text>
<text x="385.2" y="296.3">1</text>
</g>
<g font-size="4.6">
<text x="296.9" y="61.8" transform="rotate(-90 296.9 61.8)">⌀</text>
<text x="321.9" y="116.4">⌀</text>
<text x="385.8" y="114.8">⌀</text>
<text x="144" y="227.3">⌀</text>
<text x="155.4" y="265.6">⌀</text>
<text x="22.6" y="271.8" transform="rotate(-90 22.6 271.8)">⌀</text>
</g>
<g font-size="3.9">
<text x="190.5" y="66.6" transform="rotate(-90 190.5 66.6)">1</text>
<text x="110.8" y="119.8">1</text>
<text x="282.9" y="244.7">23.05.2018</text>
<text x="307.2" y="244.7">Granz</text>
</g>
<g font-size="3.6">
<text x="408.8" y="286.5">1</text>
<text x="408.8" y="291.5">1</text>
</g>
<g font-size="3.3">
<text x="190.5" y="69.6" transform="rotate(-90 190.5 69.6)">±</text>
<text x="107.8" y="119.8">±</text>
</g>
<text font-size="3.1" x="286.2" y="285.5">Member of Aumann AG</text>
<g font-size="2.8">
<text x="222.3" y="234.4">Index</text>
<text x="239.8" y="234.4">Place/Ort</text>
<text x="258.6" y="234.4">Date/Datum</text>
<text x="283.8" y="234.4">Name</text>
<text x="283.9" y="239.4">Date/Datum</text>
<text x="308.8" y="239.4">Name</text>
<text x="326.1" y="238.3">Benennung</text>
<text x="347.1" y="234.4">Change/Änderung</text>
<text x="218.1" y="251.9">.....6</text>
<text x="228.8" y="250.2">&gt;6</text>
<text x="238.2" y="250.2">&gt;30</text>
<text x="247.8" y="251.9">&gt;120</text>
<text x="227.5" y="253.5">.....30</text>
<text x="237.1" y="253.5">.....120</text>
<text x="326.1" y="255.8">Title</text>
<text x="219.8" y="259.2">0,1</text>
<text x="229.6" y="259.2">0,2</text>
<text x="239.6" y="259.2">0,3</text>
<text x="249.6" y="259.2">0,5</text>
<text x="314.7" y="263.4">ISO E</text>
<text x="216.1" y="273.3">Material</text>
<text x="326.1" y="273.3">Drawing-No./Z-Nr.</text>
<text x="406" y="273.9">Original</text>
<text x="326.1" y="285.4">File/Datei:</text>
<text x="380.7" y="285.4">Inventor + SmarTeam</text>
</g>
<g font-size="2.4">
<text x="217.6" y="259.2">±</text>
<text x="227.4" y="259.2">±</text>
<text x="237.4" y="259.2">±</text>
<text x="247.5" y="259.2">±</text>
</g>
<g font-size="2.3">
<text x="257.9" y="238.9">for nom. angles</text>
<text x="258.5" y="241.6">without spec./</text>
<text x="259.1" y="244.2">Für nicht tol.</text>
<text x="276.2" y="243.2">drawn</text>
<text x="276.7" y="245.2">erst.</text>
<text x="258.1" y="249.6">DIN ISO 2768-m</text>
<text x="260.3" y="246.9">Winkel gilt</text>
<text x="276.4" y="248">exam.</text>
<text x="276.6" y="249.8">gepr.</text>
<text x="257.2" y="256.7">Werkstückkanten</text>
<text x="259.6" y="254">Edge finish/</text>
<text x="276.5" y="258">freig.</text>
<text x="261.1" y="259.4">DIN 6784</text>
<text x="276.1" y="263.7">Scale</text>
<text x="277.4" y="260.2">rel.</text>
<text x="216.1" y="264.5">Weight/Masse</text>
<text x="276.1" y="266.3">Maßstab</text>
</g>
<g font-size="2.2">
<text x="221.7" y="240.5">for nom. dim. without spec. tol.</text>
<text x="225" y="244.3">Für nicht tol. Maße gilt</text>
<text x="224" y="288.9">All rights remain with company, which mentioned above also for the case to patent these as commercial protective rights. All rights of disposition, particularly for copying or distributing, reserved.</text>
<text x="243.4" y="291.5">Alle Rechte bei oben genannter Firma, auch für den Fall von Schutzrechtsanmeldung. Jede Verfügungsbefugnis, wie Kopier- und Weitergaberecht bei uns.</text>
</g>
<g font-size="1.8">
<text x="275.5" y="252.9">lastexam.</text>
<text x="275.8" y="254.9">zul.gepr.</text>
<text x="405.6" y="283.5">Sheet/Blatt</text>
<text x="405.6" y="288.5">of/von</text>
</g>
</svg>
